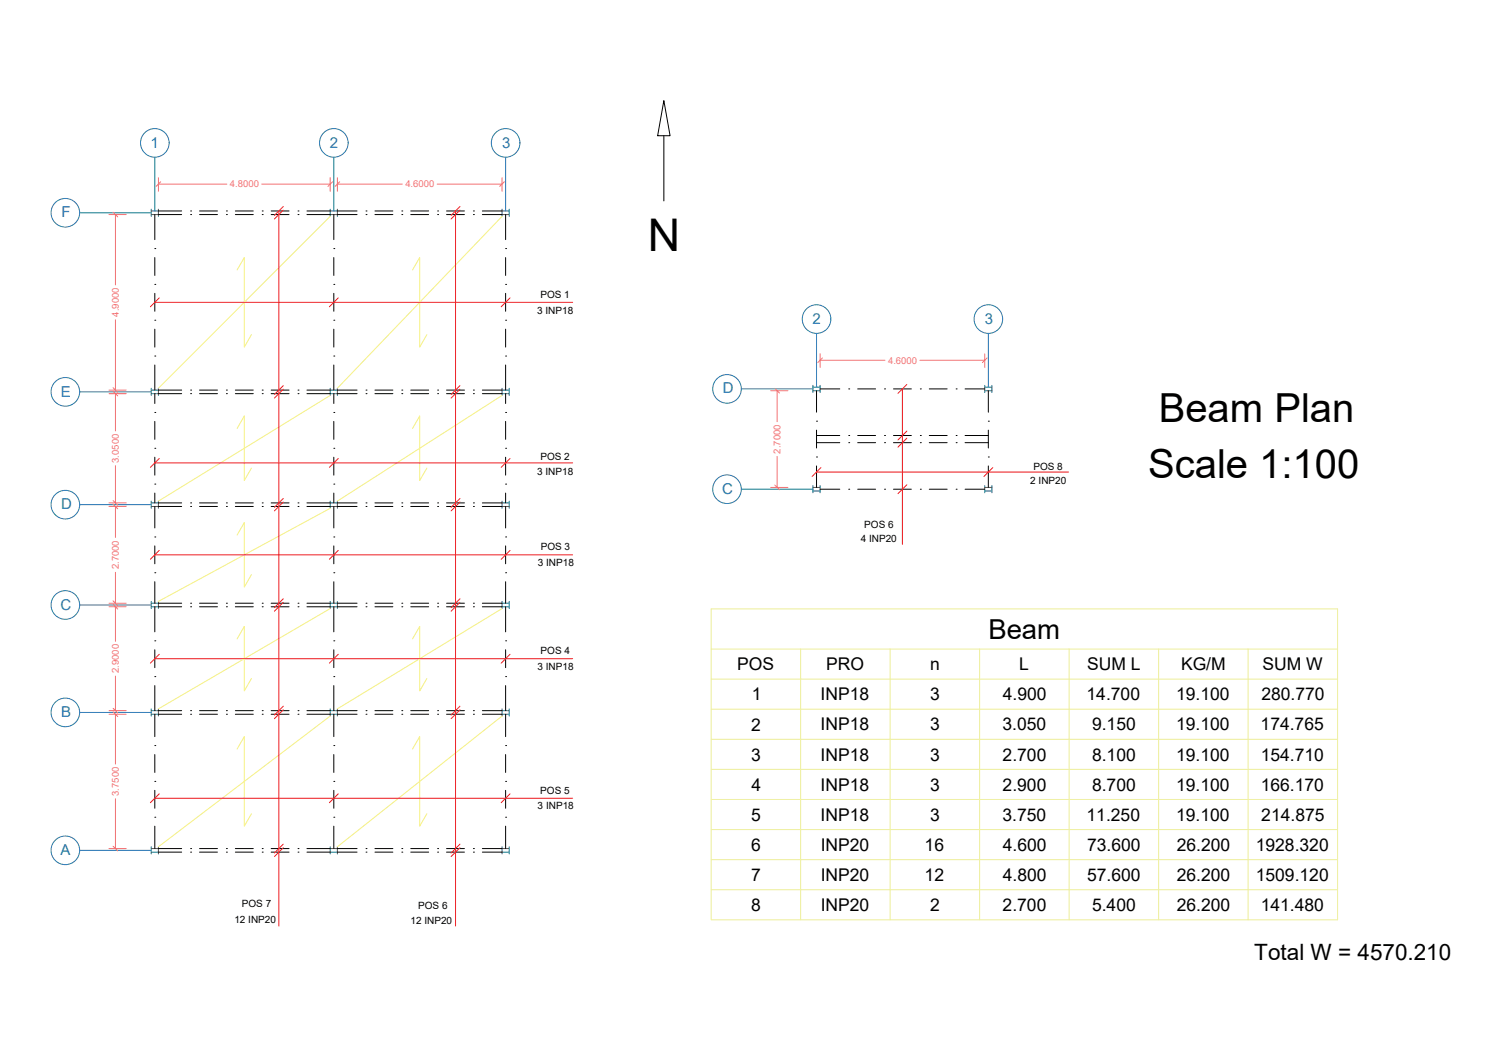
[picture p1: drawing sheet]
<svg xmlns="http://www.w3.org/2000/svg" width="420mm" height="297mm" viewBox="0 0 420 297" stroke-linecap="round" stroke-linejoin="round" font-family="sans-serif">
<!-- layer: 0 -->
<g fill="none" stroke="#139b48" stroke-width=".28">
<path d="M42.3 58.4v2M42.3 58.9h2M42.3 59.9h2M44.3 58.4v2M92.2 58.9h2M92.2 59.9h2M92.2 58.4v2M94.2 58.4v2M140.3 58.9h2M140.3 59.9h2M140.3 58.4v2M142.3 58.4v2"/>
<path d="M42.3 108.4v2M42.3 108.9h2M42.3 109.9h2M44.3 108.4v2M92.2 108.4v2M92.2 108.9h2M92.2 109.9h2M94.2 108.4v2M140.3 108.4v2M140.3 108.9h2M140.3 109.9h2M142.3 108.4v2"/>
<path d="M227.1 108.1h2M227.1 109.1h2M227.1 107.6v2M229.1 107.6v2M275.1 107.6v2M275.1 108.1h2M275.1 109.1h2M277.1 107.6v2M42.3 139.9v2M44.3 139.9v2M92.2 139.9v2M94.2 139.9v2"/>
<path d="M140.3 139.9v2M142.3 139.9v2M227.1 136.1h2M227.1 137.1h2M227.1 135.6v2M229.1 135.6v2M275.1 135.6v2M275.1 136.1h2M275.1 137.1h2M277.1 135.6v2M42.3 140.4h2M42.3 141.4h2"/>
<path d="M92.2 140.4h2M92.2 141.4h2M140.3 140.4h2M140.3 141.4h2M42.3 167.9v2M42.3 168.4h2M42.3 169.4h2M44.3 167.9v2M92.2 167.9v2M92.2 168.4h2M92.2 169.4h2M94.2 167.9v2"/>
<path d="M140.3 167.9v2M140.3 168.4h2M140.3 169.4h2M142.3 167.9v2M42.3 197.9v2M42.3 198.4h2M42.3 199.4h2M44.3 197.9v2M92.2 197.9v2M92.2 198.4h2M92.2 199.4h2M94.2 197.9v2"/>
<path d="M140.3 197.9v2M140.3 198.4h2M140.3 199.4h2M142.3 197.9v2M42.3 236.4v2M42.3 236.9h2M42.3 237.9h2M44.3 236.4v2M92.2 236.4v2M92.2 236.9h2M92.2 237.9h2M94.2 236.4v2"/>
<path d="M140.3 236.4v2M140.3 236.9h2M140.3 237.9h2M142.3 236.4v2"/>
</g>
<g fill="none" stroke="#000" stroke-width=".28">
<path d="M185.5 28.1l1.7 9.8h-3.5zM185.5 37.9v18.2M43.2 59.9v7M44.3 58.9h6.5M44.3 59.9h6.5M53.2 58.9h.1M53.2 59.9h.1M55.7 58.9h5.1M55.7 59.9h5.1M63.2 58.9h.1M63.2 59.9h.1M65.7 58.9h5.1"/>
<path d="M65.7 59.9h5.1M73.3 58.9h.1M73.3 59.9h.1M75.7 58.9h5.1M75.7 59.9h5.1M83.3 58.9h.1M83.3 59.9h.1M85.7 58.9h6.5M85.7 59.9h6.5M93.3 59.9v7M94.2 58.9h5.6M94.2 59.9h5.6"/>
<path d="M102.2 58.9h.1M102.2 59.9h.1M104.7 58.9h5.1M104.7 59.9h5.1M112.3 58.9h.1M112.3 59.9h.1M114.7 58.9h5.1M114.7 59.9h5.1M122.3 58.9h.1M122.3 59.9h.1M124.7 58.9h5M124.7 59.9h5"/>
<path d="M132.3 58.9h.1M132.3 59.9h.1M134.8 58.9h5.5M134.8 59.9h5.5M141.2 59.9v7M43.2 79.4h.1M43.2 69.4h.1M43.2 71.9v5M93.3 69.4h.1M93.3 79.4h.1M93.3 71.9v5M141.2 69.4h.1"/>
<path d="M141.2 79.4h.1M141.2 71.9v5M43.2 99.4h.1M43.2 89.4h.1M43.2 81.9v5M43.2 91.9v5M93.3 89.4h.1M93.3 99.4h.1M93.3 81.9v5M93.3 91.9v5M141.2 89.4h.1M141.2 99.4h.1"/>
<path d="M141.2 81.9v5M141.2 91.9v5M43.2 115.1h.1M43.2 101.9v7M43.2 109.9v2.7M43.2 117.6v5.1M44.3 108.9h6.5M44.3 109.9h6.5M53.2 108.9h.1M53.2 109.9h.1M55.7 108.9h5.1M55.7 109.9h5.1"/>
<path d="M63.2 108.9h.1M63.2 109.9h.1M65.7 108.9h5.1M65.7 109.9h5.1M73.3 108.9h.1M73.3 109.9h.1M75.7 108.9h5.1M75.7 109.9h5.1M83.3 108.9h.1M83.3 109.9h.1M85.7 108.9h6.5M85.7 109.9h6.5"/>
<path d="M93.3 115.1h.1M93.3 101.9v7M93.3 109.9v2.7M93.3 117.6v5.1M94.2 108.9h5.6M94.2 109.9h5.6M102.2 108.9h.1M102.2 109.9h.1M104.7 108.9h5.1M104.7 109.9h5.1M112.3 108.9h.1M112.3 109.9h.1"/>
<path d="M114.7 108.9h5.1M114.7 109.9h5.1M122.3 108.9h.1M122.3 109.9h.1M124.7 108.9h5M124.7 109.9h5M132.3 108.9h.1M132.3 109.9h.1M134.8 108.9h5.5M134.8 109.9h5.5M141.2 115.1h.1M141.2 101.9v7"/>
<path d="M141.2 109.9v2.7M141.2 117.6v5.1M228.1 117.6h.1M228.1 109.1v6M229.1 108.6h5.5M237.1 108.6h.1M239.6 108.6h5M247.1 108.6h.1M249.6 108.6h5M257.1 108.6h.1M259.6 108.6h5M267.1 108.6h.1"/>
<path d="M269.6 108.6h5.5M276.1 117.6h.1M276.1 109.1v6M43.2 125.1h.1M43.2 135.1h.1M43.2 127.6v5.1M43.2 137.6v2.8M93.3 135.1h.1M93.3 125.1h.1M93.3 127.6v5.1M93.3 137.6v2.8M141.2 125.1h.1"/>
<path d="M141.2 135.1h.1M141.2 127.6v5.1M141.2 137.6v2.8M228.1 127.6h.1M228.1 120.1v5M228.1 130.1v6M228.1 123.6h6.5M228.1 121.6h6.5M229.1 136.6h5.5M237.1 136.6h.1M237.1 123.6h.1M237.1 121.6h.1"/>
<path d="M239.6 136.6h5M239.6 123.6h5M239.6 121.6h5M247.1 136.6h.1M247.1 123.6h.1M247.1 121.6h.1M249.6 136.6h5M249.6 123.6h5M249.6 121.6h5M257.1 136.6h.1M257.1 123.6h.1M257.1 121.6h.1"/>
<path d="M259.6 136.6h5M259.6 123.6h5M259.6 121.6h5M267.1 136.6h.1M267.1 123.6h.1M267.1 121.6h.1M269.6 136.6h5.5M269.6 123.6h6.5M269.6 121.6h6.5M276.1 127.6h.1M276.1 120.1v5M276.1 130.1v6"/>
<path d="M43.2 149.9h.1M43.2 159.9h.1M43.2 141.4v6M43.2 152.4v5M44.3 140.4h6.5M44.3 141.4h6.5M53.2 140.4h.1M53.2 141.4h.1M55.7 140.4h5.1M55.7 141.4h5.1M63.2 140.4h.1M63.2 141.4h.1"/>
<path d="M65.7 140.4h5.1M65.7 141.4h5.1M73.3 140.4h.1M73.3 141.4h.1M75.7 140.4h5.1M75.7 141.4h5.1M83.3 140.4h.1M83.3 141.4h.1M85.7 140.4h6.5M85.7 141.4h6.5M93.3 159.9h.1M93.3 149.9h.1"/>
<path d="M93.3 141.4v6M93.3 152.4v5M94.2 140.4h5.6M94.2 141.4h5.6M102.2 140.4h.1M102.2 141.4h.1M104.7 140.4h5.1M104.7 141.4h5.1M112.3 140.4h.1M112.3 141.4h.1M114.7 140.4h5.1M114.7 141.4h5.1"/>
<path d="M122.3 140.4h.1M122.3 141.4h.1M124.7 140.4h5M124.7 141.4h5M132.3 140.4h.1M132.3 141.4h.1M134.8 140.4h5.5M134.8 141.4h5.5M141.2 149.9h.1M141.2 159.9h.1M141.2 141.4v6M141.2 152.4v5"/>
<path d="M43.2 178.9h.1M43.2 162.4v6M43.2 169.4v7M44.3 168.4h6.5M44.3 169.4h6.5M53.2 168.4h.1M53.2 169.4h.1M55.7 168.4h5.1M55.7 169.4h5.1M63.2 168.4h.1M63.2 169.4h.1M65.7 168.4h5.1"/>
<path d="M65.7 169.4h5.1M73.3 168.4h.1M73.3 169.4h.1M75.7 168.4h5.1M75.7 169.4h5.1M83.3 168.4h.1M83.3 169.4h.1M85.7 168.4h6.5M85.7 169.4h6.5M93.3 178.9h.1M93.3 162.4v6M93.3 169.4v7"/>
<path d="M94.2 168.4h5.6M94.2 169.4h5.6M102.2 168.4h.1M102.2 169.4h.1M104.7 168.4h5.1M104.7 169.4h5.1M112.3 168.4h.1M112.3 169.4h.1M114.7 168.4h5.1M114.7 169.4h5.1M122.3 168.4h.1M122.3 169.4h.1"/>
<path d="M124.7 168.4h5M124.7 169.4h5M132.3 168.4h.1M132.3 169.4h.1M134.8 168.4h5.5M134.8 169.4h5.5M141.2 178.9h.1M141.2 162.4v6M141.2 169.4v7M43.2 188.9h.1M43.2 181.4v5M43.2 191.4v7"/>
<path d="M43.2 199.4v6.2M44.3 198.4h6.5M44.3 199.4h6.5M53.2 198.4h.1M53.2 199.4h.1M55.7 198.4h5.1M55.7 199.4h5.1M63.2 198.4h.1M63.2 199.4h.1M65.7 198.4h5.1M65.7 199.4h5.1M73.3 198.4h.1"/>
<path d="M73.3 199.4h.1M75.7 198.4h5.1M75.7 199.4h5.1M83.3 198.4h.1M83.3 199.4h.1M85.7 198.4h6.5M85.7 199.4h6.5M93.3 188.9h.1M93.3 181.4v5M93.3 191.4v7M93.3 199.4v6.2M94.2 198.4h5.6"/>
<path d="M94.2 199.4h5.6M102.2 198.4h.1M102.2 199.4h.1M104.7 198.4h5.1M104.7 199.4h5.1M112.3 198.4h.1M112.3 199.4h.1M114.7 198.4h5.1M114.7 199.4h5.1M122.3 198.4h.1M122.3 199.4h.1M124.7 198.4h5"/>
<path d="M124.7 199.4h5M132.3 198.4h.1M132.3 199.4h.1M134.8 198.4h5.5M134.8 199.4h5.5M141.2 188.9h.1M141.2 181.4v5M141.2 191.4v7M141.2 199.4v6.2M43.2 208.1h.1M43.2 218.1h.1M43.2 210.7v4.9"/>
<path d="M93.3 218.1h.1M93.3 208.1h.1M93.3 210.7v4.9M141.2 208.1h.1M141.2 218.1h.1M141.2 210.7v4.9M43.2 228.1h.1M43.2 220.6v5M43.2 230.6v6.3M44.3 236.9h6.5M44.3 237.9h6.5M53.2 236.9h.1"/>
<path d="M53.2 237.9h.1M55.7 236.9h5.1M55.7 237.9h5.1M63.2 236.9h.1M63.2 237.9h.1M65.7 236.9h5.1M65.7 237.9h5.1M73.3 236.9h.1M73.3 237.9h.1M75.7 236.9h5.1M75.7 237.9h5.1M83.3 236.9h.1"/>
<path d="M83.3 237.9h.1M85.7 236.9h6.5M85.7 237.9h6.5M93.3 228.1h.1M93.3 220.6v5M93.3 230.6v6.3M94.2 236.9h5.6M94.2 237.9h5.6M102.2 236.9h.1M102.2 237.9h.1M104.7 236.9h5.1M104.7 237.9h5.1"/>
<path d="M112.3 236.9h.1M112.3 237.9h.1M114.7 236.9h5.1M114.7 237.9h5.1M122.3 236.9h.1M122.3 237.9h.1M124.7 236.9h5M124.7 237.9h5M132.3 236.9h.1M132.3 237.9h.1M134.8 236.9h5.5M134.8 237.9h5.5"/>
<path d="M141.2 228.1h.1M141.2 220.6v5M141.2 230.6v6.3"/>
</g>
<g fill="none" stroke="#f7f281" stroke-width=".28">
<path d="M66.2 75.4l2-3.5v25l2-3.5M92.2 60.4l-47.9 48M115.2 75.4l2-3.5v25l2-3.5M140.3 60.4l-46.1 48M66.2 119.6l2-3.4v17.9l2-3.4M92.2 110.4l-47.9 29.5M115.2 119.6l2-3.4v17.9l2-3.4M140.3 110.4l-46.1 29.5M66.2 149.4l2-3.5v18l2-3.5M92.2 141.9l-47.9 26M66.2 178.4l2-3.5v18l2-3.5M92.2 169.9l-47.9 28"/>
<path d="M115.2 178.4l2-3.5v18l2-3.5M140.3 169.9l-46.1 28M92.2 199.9l-47.9 36.5M140.3 199.9l-46.1 36.5M66.2 209.1l2-3.5v25l2-3.4M115.2 209.1l2-3.5v25l2-3.4"/>
</g>
<g fill="none" stroke="#2776bb" stroke-width=".28">
<path d="M22.2 59.4h20.1M43.2 43.9v15M93.3 43.9v15M141.2 43.9v15M228.1 93.1v15M276.1 93.1v15M22.2 109.4h20.1M207.1 108.6h20M207.1 136.6h20M22.2 140.9h20.1M22.2 168.9h20.1M22.2 198.9h20.1"/>
<path d="M22.2 237.4h20.1"/>
<circle cx="43.3" cy="39.9" r="4"/>
<circle cx="93.3" cy="39.9" r="4"/>
<circle cx="141.3" cy="39.9" r="4"/>
<circle cx="18.3" cy="59.4" r="4"/>
<circle cx="228.1" cy="89.1" r="4"/>
<circle cx="276.1" cy="89.1" r="4"/>
<circle cx="18.3" cy="109.4" r="4"/>
<circle cx="203.1" cy="108.6" r="4"/>
<circle cx="203.1" cy="136.6" r="4"/>
<circle cx="18.3" cy="140.9" r="4"/>
<circle cx="18.3" cy="168.9" r="4"/>
<circle cx="18.3" cy="198.9" r="4"/>
<circle cx="18.3" cy="237.4" r="4"/>
</g>
<g fill="none" stroke="#f27172" stroke-width=".28">
<path d="M30.5 59.9h4.7M31.6 59.2l1.3 1.3M32.3 59.9v19.6M44.3 49.6v3.8M44.3 51.4h19.1M44.9 50.7l-1.3 1.3M73.1 51.4h19.1M92.2 49.6v3.8M92.9 50.7l-1.3 1.3M94.2 51.4h18.2M94.2 49.6v3.8M94.9 50.7l-1.3 1.3"/>
<path d="M122.1 51.4h18.2M140.3 49.6v3.8M140.9 50.7l-1.3 1.3M32.3 89.3v19.6M229.1 98.8v3.8M229.7 99.9l-1.2 1.3M275.1 98.8v3.8M275.8 99.9l-1.3 1.3M30.5 108.9h4.7M30.5 109.9h4.7M31.6 108.2l1.3 1.3M31.6 109.3l1.3 1.2"/>
<path d="M32.3 109.9v10.4M215.3 109.1h4.8M216.5 108.4l1.3 1.3M217.1 109.1v8.6M229.1 100.6h18.1M257 100.6h18.1M31.6 139.7l1.3 1.3M32.3 130v10.4M215.3 136.1h4.8M216.5 135.4l1.3 1.3M217.1 127.4v8.7M30.5 140.4h4.7"/>
<path d="M30.5 141.4h4.7M31.6 140.7l1.3 1.3M32.3 141.4v8.6M32.3 159.8v8.6M30.5 168.4h4.7M30.5 169.4h4.7M31.6 167.7l1.3 1.3M31.6 168.8l1.3 1.2M32.3 169.4v9.6M30.5 198.4h4.7M30.5 199.4h4.7M31.6 197.7l1.3 1.4"/>
<path d="M31.6 198.7l1.3 1.3M32.3 188.8v9.6M32.3 199.4v13.9M30.5 236.9h4.7M31.6 236.2l1.3 1.3M32.3 223v13.9"/>
</g>
<g fill="none" stroke="#ed1f24" stroke-width=".28">
<path d="M77.9 58.9v199.6M79.1 57.7l-2.4 2.4M79.1 58.7l-2.4 2.4M127.3 58.9v199.6M128.5 57.7l-2.5 2.4M128.5 58.7l-2.5 2.4M43.2 84.4h116.8M44.5 83.2l-2.5 2.4M94.5 83.2l-2.5 2.4M142.5 83.2l-2.5 2.4M79.1 107.7l-2.4 2.4M79.1 108.7l-2.4 2.4"/>
<path d="M128.5 107.7l-2.5 2.4M128.5 108.7l-2.5 2.4M252.1 108.6v43.4M253.3 107.3l-2.4 2.5M43.2 129.2h116.8M44.5 128l-2.5 2.5M79.1 139.2l-2.4 2.4M94.5 128l-2.5 2.5M128.5 139.2l-2.5 2.4M142.5 128l-2.5 2.5M228.1 131.8h70.4M229.3 130.5l-2.4 2.5"/>
<path d="M253.3 135.3l-2.4 2.5M253.3 120.3l-2.4 2.5M253.3 122.3l-2.4 2.5M277.3 130.5l-2.4 2.5M43.2 154.9h116.8M44.5 153.7l-2.5 2.4M79.1 140.2l-2.4 2.4M94.5 153.7l-2.5 2.4M128.5 140.2l-2.5 2.4M142.5 153.7l-2.5 2.4M79.1 167.2l-2.4 2.4M79.1 168.2l-2.4 2.4"/>
<path d="M128.5 167.2l-2.5 2.4M128.5 168.2l-2.5 2.4M43.2 183.9h116.8M44.5 182.7l-2.5 2.4M79.1 197.2l-2.4 2.4M79.1 198.2l-2.4 2.4M94.5 182.7l-2.5 2.4M128.5 197.2l-2.5 2.4M128.5 198.2l-2.5 2.4M142.5 182.7l-2.5 2.4M43.2 222.9h116.8M44.5 221.6l-2.5 2.5"/>
<path d="M79.1 235.7l-2.4 2.4M79.1 236.7l-2.4 2.4M94.5 221.6l-2.5 2.5M128.5 235.7l-2.5 2.4M128.5 236.7l-2.5 2.4M142.5 221.6l-2.5 2.5"/>
</g>
<g fill="none" stroke="#edee99" stroke-width=".28">
<path d="M198.7 170h175v86.8h-175zM198.7 181.2h175M198.7 189.6h175M198.7 198h175M223.7 181.2v75.6M248.7 181.2v75.6M273.7 181.2v75.6M298.7 181.2v75.6M323.7 181.2v75.6M348.7 181.2v75.6M198.7 206.4h175M198.7 214.8h175"/>
<path d="M198.7 223.2h175M198.7 231.6h175M198.7 240h175M198.7 248.4h175"/>
</g>
<text font-size="12.6" x="181" y="70.1">N</text>
<g font-size="11.2">
<text x="323.7" y="117.9">Beam Plan</text>
<text x="320.7" y="133.5">Scale 1:100</text>
</g>
<text font-size="7.7" x="276.1" y="178.3">Beam</text>
<text font-size="6.3" x="350.4" y="268">Total W = 4570.210</text>
<g font-size="4.9">
<text x="205.9" y="187.1">POS</text>
<text x="230.8" y="187.1">PRO</text>
<text x="259.8" y="187.1">n</text>
<text x="284.7" y="187.1">L</text>
<text x="303.7" y="187.1">SUM L</text>
<text x="329.9" y="187.1">KG/M</text>
<text x="352.7" y="187.1">SUM W</text>
<text x="210" y="195.5">1</text>
<text x="229.3" y="195.5">INP18</text>
<text x="259.8" y="195.5">3</text>
<text x="280.1" y="195.5">4.900</text>
<text x="303.5" y="195.5">14.700</text>
<text x="328.5" y="195.5">19.100</text>
<text x="352.4" y="195.5">280.770</text>
<text x="209.9" y="204">2</text>
<text x="229.3" y="203.9">INP18</text>
<text x="259.8" y="203.9">3</text>
<text x="280.1" y="203.9">3.050</text>
<text x="305.1" y="203.9">9.150</text>
<text x="328.5" y="203.9">19.100</text>
<text x="352.2" y="203.9">174.765</text>
<text x="209.8" y="212.3">3</text>
<text x="229.3" y="212.3">INP18</text>
<text x="259.8" y="212.3">3</text>
<text x="280.1" y="212.3">2.700</text>
<text x="305.1" y="212.3">8.100</text>
<text x="328.5" y="212.3">19.100</text>
<text x="352.2" y="212.3">154.710</text>
<text x="209.9" y="220.7">4</text>
<text x="229.3" y="220.7">INP18</text>
<text x="259.8" y="220.7">3</text>
<text x="280.1" y="220.7">2.900</text>
<text x="305.1" y="220.7">8.700</text>
<text x="328.5" y="220.7">19.100</text>
<text x="352.2" y="220.7">166.170</text>
<text x="209.8" y="229.1">5</text>
<text x="229.3" y="229.1">INP18</text>
<text x="259.8" y="229.1">3</text>
<text x="280.1" y="229.1">3.750</text>
<text x="303.5" y="229.1">11.250</text>
<text x="328.5" y="229.1">19.100</text>
<text x="352.4" y="229.1">214.875</text>
<text x="209.8" y="237.5">6</text>
<text x="229.3" y="237.5">INP20</text>
<text x="258.3" y="237.5">16</text>
<text x="280.1" y="237.5">4.600</text>
<text x="303.7" y="237.5">73.600</text>
<text x="328.7" y="237.5">26.200</text>
<text x="350.8" y="237.5">1928.320</text>
<text x="209.8" y="245.9">7</text>
<text x="229.3" y="245.9">INP20</text>
<text x="258.3" y="245.9">12</text>
<text x="280.1" y="245.9">4.800</text>
<text x="303.7" y="245.9">57.600</text>
<text x="328.7" y="245.9">26.200</text>
<text x="350.8" y="245.9">1509.120</text>
<text x="209.8" y="254.3">8</text>
<text x="229.3" y="254.3">INP20</text>
<text x="259.9" y="254.3">2</text>
<text x="280.1" y="254.3">2.700</text>
<text x="305.1" y="254.3">5.400</text>
<text x="328.7" y="254.3">26.200</text>
<text x="352.2" y="254.3">141.480</text>
</g>
<g font-size="4.2" fill="#2776bb">
<text x="42" y="41.3">1</text>
<text x="92.2" y="41.3">2</text>
<text x="140.3" y="41.3">3</text>
<text x="17.2" y="60.6">F</text>
<text x="227" y="90.5">2</text>
<text x="275.1" y="90.5">3</text>
<text x="17" y="110.8">E</text>
<text x="201.9" y="109.8">D</text>
<text x="201.7" y="137.9">C</text>
<text x="17" y="142.1">D</text>
<text x="16.9" y="170.2">C</text>
<text x="17.1" y="200.1">B</text>
<text x="16.9" y="238.6">A</text>
</g>
<g font-size="2.8">
<text x="151" y="83.2">POS 1</text>
<text x="150.1" y="87.5">3 INP18</text>
<text x="151" y="128.3">POS 2</text>
<text x="288.7" y="131.1">POS 8</text>
<text x="150.1" y="132.7">3 INP18</text>
<text x="287.8" y="135.1">2 INP20</text>
<text x="241.4" y="147.3">POS 6</text>
<text x="151" y="153.6">POS 3</text>
<text x="240.4" y="151.3">4 INP20</text>
<text x="150.2" y="158">3 INP18</text>
<text x="151" y="182.6">POS 4</text>
<text x="150.1" y="187.1">3 INP18</text>
<text x="150.9" y="221.7">POS 5</text>
<text x="150.2" y="225.9">3 INP18</text>
<text x="65.5" y="257.8">12 INP20</text>
<text x="67.6" y="253.3">POS 7</text>
<text x="114.7" y="257.9">12 INP20</text>
<text x="116.8" y="253.9">POS 6</text>
</g>
<g font-size="2.7" fill="#f27172">
<text x="64.2" y="52.3">4.8000</text>
<text x="113.2" y="52.3">4.6000</text>
<text x="33.2" y="88.4" transform="rotate(-90 33.2 88.4)">4.9000</text>
<text x="248.1" y="101.5">4.6000</text>
<text x="33.2" y="129.2" transform="rotate(-90 33.2 129.2)">3.0500</text>
<text x="218" y="126.6" transform="rotate(-90 218 126.6)">2.7000</text>
<text x="33.2" y="158.9" transform="rotate(-90 33.2 158.9)">2.7000</text>
<text x="33.2" y="187.9" transform="rotate(-90 33.2 187.9)">2.9000</text>
<text x="33.2" y="222.2" transform="rotate(-90 33.2 222.2)">3.7500</text>
</g>
</svg>
